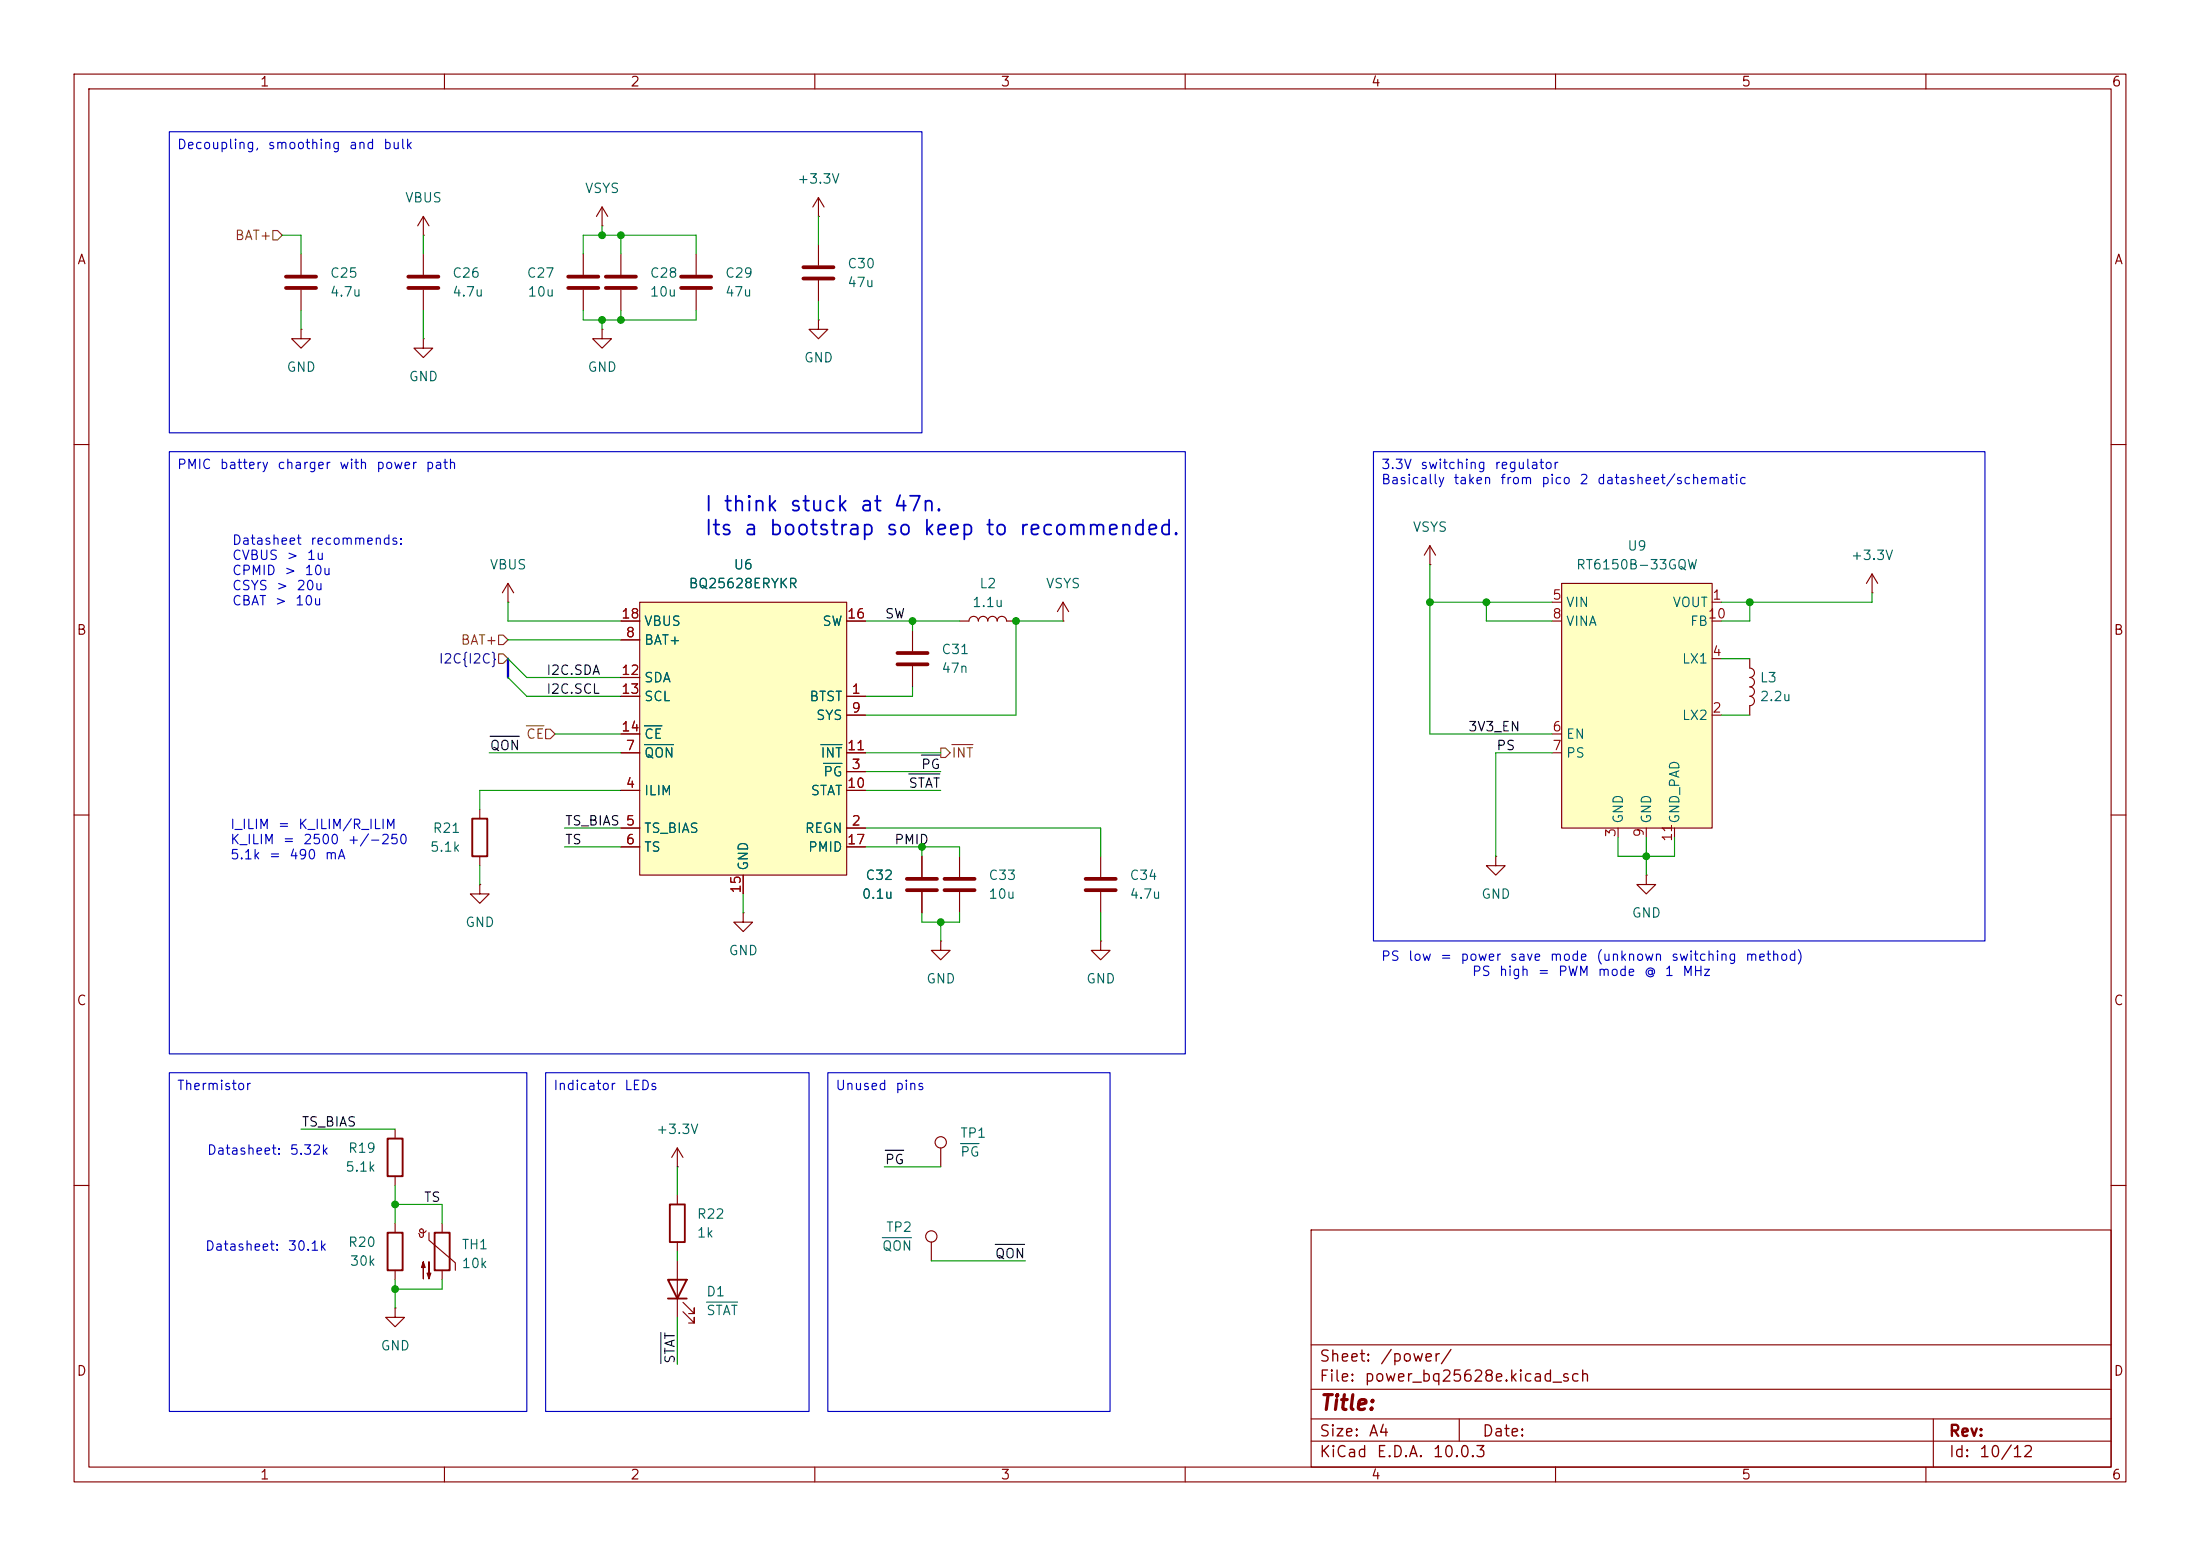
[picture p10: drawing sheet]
<svg xmlns="http://www.w3.org/2000/svg" width="297mm" height="210mm" viewBox="0 0 297 210" stroke-linecap="round" stroke-linejoin="round" font-family="sans-serif">
<g fill="none" stroke="#840000" stroke-width=".15">
<path d="M10 10h277v190h-277zM12 12h273v186h-273zM60 10v2M110 10v2M160 10v2M210 10v2M260 10v2M10 60h2M285 60h2M10 110h2M285 110h2M10 160h2"/>
<path d="M177 166h108v32h-108zM285 160h2M60 198v2M110 198v2M160 198v2M177 194.5h108M177 191.5h108M177 187.5h108M177 181.5h108M197 191.5v3M210 198v2M260 198v2"/>
<path d="M261 191.5v6.5"/>
</g>
<path d="M86.4 81.3h27.9v36.8h-27.9z" fill="#ffffc2"/>
<g fill="none" stroke="#840000" stroke-width=".15">
<path d="M110.5 29.2h.1M110.5 26.7l-.8 1.2M110.5 26.7l.8 1.2M110.5 26.7v2.5M68.6 78.7l-.8 1.3M68.6 78.7l.7 1.3M68.6 78.7v2.6M68.6 81.3h.1M83.8 94h2.6M83.8 86.4h2.6M83.8 91.4h2.6M83.8 99.1h2.6"/>
<path d="M83.8 83.8h2.6M86.4 81.3h27.9v36.8h-27.9zM114.3 94h2.5M114.3 96.5h2.5M114.3 83.8h2.5M123.2 85.1v2.8M123.2 89.9v2.8M129.5 83.8h1.3a.64 .64 0 0 1 .6-.6 .64 .64 0 0 1 .7 .6 .64 .64 0 0 1 .6-.6 .64 .64 0 0 1 .6 .6 .64 .64 0 0 1 .7-.6 .64 .64 0 0 1 .6 .6 .64 .64 0 0 1 .7-.6 .64 .64 0 0 1 .6 .6h1.3M143.5 83.8h.1M143.5 81.3l-.8 1.3M143.5 81.3l.8 1.3M143.5 81.3v2.5"/>
<path d="M64.8 119.4v1.3h1.2l-1.2 1.2-1.3-1.2h1.3M64.8 119.4h.1M64.8 109.2v1.3M64.8 115.6v1.2M83.8 111.8h2.6M83.8 106.7h2.6M83.8 114.3h2.6M83.8 101.6h2.6M100.3 118.1v2.6M114.3 111.8h2.5M114.3 104.1h2.5M114.3 106.7h2.5"/>
<path d="M114.3 114.3h2.5M114.3 101.6h2.5M124.5 115.6v2.8M129.5 115.6v2.8M148.6 115.6v2.8M222.2 118.1v1.3h1.3l-1.3 1.3-1.2-1.3h1.2M222.2 118.1h.1M100.3 123.2v1.3h1.3l-1.3 1.2-1.2-1.2h1.2M100.3 123.2h.1M124.5 120.4v2.8M127 127v1.3h1.3l-1.3 1.2-1.3-1.2h1.3M127 127h.1"/>
<path d="M129.5 120.4v2.8M148.6 127v1.3h1.3l-1.3 1.2-1.3-1.2h1.3M148.6 127h.1M148.6 120.4v2.8M127 154.9v2.6M53.3 165.1v1.3M53.3 171.5v1.2M56.6 166.1l.1-.2h.2h.2l.1 .2M56.6 166.1l.1 .2 .2 .1M57.1 166.1v.7l-.1 .2-.3-.1-.1-.3-.1-.1M57.5 166.1l-.3 .3h-.3M57.9 166.4v1l3.6 3v1.1"/>
<path d="M59.7 165.1v1.3M59.7 171.5v1.2M125.7 167.6v2.6"/>
<circle cx="127" cy="154.2" r=".76"/>
<circle cx="125.7" cy="166.9" r=".76"/>
</g>
<path d="M87 98h2.4M87 100.5h3.9M110.8 100.5h2.9M111.2 103h2.5M129.7 154.3h2.5M119.1 167h4" fill="none" stroke="#006464" stroke-width=".15"/>
<path d="M63.8 110.5h2v5.1h-2zM52.3 166.4h2.1v5.1h-2.1zM58.7 166.4h2v5.1h-2z" fill="none" stroke="#840000" stroke-width=".25"/>
<g fill="#840000" stroke="#840000" stroke-width=".15">
<path d="M57.1 170.3l.3 .8h-.5l.2-.8v2.3z"/>
<path d="M57.9 170.3v2.3l-.2-.8h.5l-.3 .8z"/>
</g>
<path d="M121.2 88.1h4M121.2 89.7h4M122.4 118.6h4.1M127.5 118.6h4.1M146.6 118.6h4M122.4 120.1h4.1M127.5 120.1h4.1M146.6 120.1h4" fill="none" stroke="#840000" stroke-width=".51"/>
<path d="M210.8 78.7h20.3v33.1h-20.3z" fill="#ffffc2"/>
<g fill="none" stroke="#840000" stroke-width=".15">
<path d="M40.6 34.3v2.8M40.6 39.1v2.8M57.1 31.8h.1M57.1 29.2v2.6M57.1 34.3v2.8M57.1 39.1v2.8M57.1 29.2l-.7 1.3M57.1 29.2l.8 1.3M78.7 34.3v2.8M78.7 39.1v2.8M81.3 30.5h.1M81.3 27.9l-.8 1.3"/>
<path d="M81.3 27.9l.7 1.3M81.3 27.9v2.6M83.8 34.3v2.8M83.8 39.1v2.8M94 34.3v2.8M94 39.1v2.8M110.5 33v2.8M110.5 37.8v2.8M40.6 44.5v1.2h1.3l-1.3 1.3-1.2-1.3h1.2M40.6 44.5h.1M57.1 45.7v1.3h1.3l-1.3 1.3-1.2-1.3h1.2M57.1 45.7h.1"/>
<path d="M81.3 44.5v1.2h1.2l-1.2 1.3-1.3-1.3h1.3M81.3 44.5h.1M110.5 43.2v1.3h1.3l-1.3 1.2-1.3-1.2h1.3M110.5 43.2h.1M193 76.2h.1M193 73.7l-.7 1.2M193 73.7l.8 1.2M193 73.7v2.5M210.8 78.7h20.3v33.1h-20.3zM252.7 77.5l-.7 1.2M252.7 77.5l.8 1.2M252.7 77.5v2.5"/>
<path d="M83.8 99.1h2.6M83.8 83.8h2.6M83.8 94h2.6M83.8 86.4h2.6M83.8 91.4h2.6M114.3 96.5h2.5M114.3 83.8h2.5M114.3 94h2.5M209.5 81.3h1.3M209.5 99.1h1.3M209.5 83.8h1.3M231.1 81.3h1.3"/>
<path d="M231.1 96.5h1.3M231.1 88.9h1.3M231.1 83.8h1.3M236.2 88.9v1.3a.63 .63 0 0 1 .6 .6 .63 .63 0 0 1-.6 .6 .64 .64 0 0 1 .6 .7 .64 .64 0 0 1-.6 .6 .64 .64 0 0 1 .6 .6 .64 .64 0 0 1-.6 .7M236.2 94a.63 .63 0 0 1 .6 .6 .63 .63 0 0 1-.6 .6v1.3M252.7 80h.1M83.8 101.6h2.6M83.8 111.8h2.6M83.8 106.7h2.6M83.8 114.3h2.6M100.3 118.1v2.6M114.3 101.6h2.5"/>
<path d="M114.3 111.8h2.5M114.3 104.1h2.5M114.3 106.7h2.5M114.3 114.3h2.5M124.5 115.6v2.8M201.9 115.6v1.2h1.3l-1.3 1.3-1.2-1.3h1.2M201.9 115.6h.1M209.5 101.6h1.3M218.4 111.8v1.2M222.2 111.8v1.2M226.1 111.8v1.2M124.5 120.4v2.8"/>
<path d="M53.3 152.4v1.3M53.3 158.8v1.2M91.4 157.5h.1M91.4 154.9v2.6M91.4 154.9l-.7 1.3M91.4 154.9l.8 1.3M53.3 176.5v1.3h1.3l-1.3 1.3-1.2-1.3h1.2M53.3 176.5h.1M91.4 161.3v1.3M91.4 167.6v1.3M91.4 170.2v7.6M92.2 177l1.5 1.6v-.8v.8h-.7"/>
<path d="M92.2 175.8l1.5 1.5v-.8v.8h-.7"/>
</g>
<path d="M38.6 37.3h4.1M38.6 38.9h4.1M55.1 37.3h4.1M55.1 38.9h4.1M76.7 37.3h4.1M76.7 38.9h4.1M81.8 37.3h4.1M81.8 38.9h4.1M91.9 37.3h4.1M91.9 38.9h4.1M108.5 36.1h4M108.5 37.6h4" fill="none" stroke="#840000" stroke-width=".51"/>
<path d="M52.3 153.7h2.1v5.1h-2.1zM90.2 172.7h2.5l-1.3 2.6zM90.2 175.3h2.5M90.4 162.6h2.1v5h-2.1z" fill="none" stroke="#840000" stroke-width=".25"/>
<path d="M87 98h2.4M87 100.5h3.9M110.8 100.5h2.9M111.2 103h2.5M95.4 175.7h4.2" fill="none" stroke="#006464" stroke-width=".15"/>
<path d="M36.8 31.1h.7l.6 .7-.6 .6h-.7zM67.3 88.3h.6l.7 .6-.7 .6h-.6zM67.3 85.7h.6l.7 .7-.7 .6h-.6zM71.1 98h2.3M73.7 98.4h.6l.6 .7-.6 .6h-.6zM127 101h.6l.7 .6-.7 .6h-.6zM128.5 100.5h2.9" fill="none" stroke="#725600" stroke-width=".15"/>
<path d="M66.2 99.4h3.9M122.7 104.5h4.2M124.4 101.9h2.5M119.5 155.3h2.5M89.2 179.8v4.2M134.4 168h3.9" fill="none" stroke="#0f0f0f" stroke-width=".15"/>
<path d="M68.6 88.9v2.5" fill="none" stroke="#000084" stroke-width=".3"/>
<g fill="none" stroke="#009600" stroke-width=".15">
<path d="M38.1 31.8h2.5v2.5M57.1 31.8v2.5M78.7 34.3v-2.5h15.3v2.5M81.3 30.5v1.3M83.8 31.8v2.5M110.5 29.2v3.8M40.6 41.9v2.6M57.1 41.9v3.8M78.7 41.9v1.3h15.3v-1.3M81.3 43.2v1.3M83.8 41.9v1.3M110.5 40.6v2.6"/>
<path d="M193 76.2v22.9h16.5M68.6 91.4l2.5 2.6h12.7M68.6 88.9l2.5 2.5h12.7M68.6 86.4h15.2M68.6 81.3v2.5h15.2M74.9 99.1h8.9M116.8 83.8h12.7M123.2 92.7v1.3h-6.4M123.2 83.8v1.3M143.5 83.8h-6.3v12.7h-20.4M193 81.3h16.5M200.7 81.3v2.5h8.8"/>
<path d="M232.4 88.9h3.8M232.4 96.5h3.8M236.2 81.3v2.5h-3.8M252.7 80v1.3h-20.3M64.8 116.8v2.6M66 101.6h17.8M76.2 111.8h7.6M76.2 114.3h7.6M83.8 106.7h-19v2.5M116.8 101.6h10.2M116.8 111.8h31.8v3.8M116.8 106.7h10.2"/>
<path d="M116.8 114.3h12.7v1.3M116.8 104.1h10.2M124.5 114.3v1.3M209.5 101.6h-7.6v14M218.4 113v2.6h7.7v-2.6M222.2 113v5.1M100.3 120.7v2.5M124.5 123.2v1.3h5v-1.3M127 124.5v2.5M148.6 123.2v3.8M40.6 152.4h12.7M91.4 157.5v3.8"/>
<path d="M119.4 157.5h7.6M53.3 160v5.1M53.3 172.7v3.8M53.3 162.6h6.4v2.5M59.7 172.7v1.3h-6.4M91.4 168.9v1.3M91.4 177.8v6.4M125.7 170.2h12.7"/>
</g>
<path d="M22.9 17.8h101.6v40.6h-101.6zM22.9 61h137.1v81.2h-137.1zM185.4 61h82.6v66h-82.6zM22.9 144.8h48.2v45.7h-48.2zM73.7 144.8h35.5v45.7h-35.5zM111.8 144.8h38.1v45.7h-38.1z" fill="none" stroke="#0000c2" stroke-width=".15"/>
<g fill="#009600" stroke="#009600" stroke-width=".14">
<circle cx="53.3" cy="174" r=".46"/>
<circle cx="53.3" cy="162.6" r=".46"/>
<circle cx="222.2" cy="115.6" r=".46"/>
<circle cx="236.2" cy="81.3" r=".46"/>
<circle cx="193" cy="81.3" r=".46"/>
<circle cx="200.7" cy="81.3" r=".46"/>
<circle cx="137.2" cy="83.8" r=".46"/>
<circle cx="123.2" cy="83.8" r=".46"/>
<circle cx="81.3" cy="31.8" r=".46"/>
<circle cx="83.8" cy="31.8" r=".46"/>
<circle cx="127" cy="124.5" r=".46"/>
<circle cx="81.3" cy="43.2" r=".46"/>
<circle cx="124.5" cy="114.3" r=".46"/>
<circle cx="83.8" cy="43.2" r=".46"/>
</g>
<g font-size="2" fill="#0000c2">
<text x="95" y="69.5">I think stuck at 47n.</text>
<text x="95" y="72.7">Its a bootstrap so keep to recommended.</text>
</g>
<text font-size="2" fill="#840000" x="178" y="190.8">Title:</text>
<g font-size="1.5" fill="#840000">
<text x="178" y="184.2">Sheet:</text>
<text x="186.2" y="184.2">/power/</text>
<text x="178" y="186.9">File:</text>
<text x="184.1" y="186.9">power_bq25628e.kicad_sch</text>
<text x="178" y="197.1">KiCad</text>
<text x="178" y="194.3">Size:</text>
<text x="184.7" y="194.3">A4</text>
<text x="185.7" y="197.1">E.D.A.</text>
<text x="193.3" y="197.1">10.0.3</text>
<text x="200" y="194.3">Date:</text>
<text x="263" y="194.3">Rev:</text>
<text x="263" y="197.1">Id:</text>
<text x="267.1" y="197.1">10/12</text>
</g>
<g font-size="1.3" fill="#840000">
<text x="35" y="12">1</text>
<text x="85" y="12">2</text>
<text x="135" y="12">3</text>
<text x="185" y="12">4</text>
<text x="235" y="12">5</text>
<text x="285" y="12">6</text>
<text x="10.3" y="36">A</text>
<text x="285.3" y="36">A</text>
<text x="10.3" y="86">B</text>
<text x="285.3" y="86">B</text>
<text x="10.3" y="136">C</text>
<text x="285.3" y="136">C</text>
<text x="10.3" y="186">D</text>
<text x="285.3" y="186">D</text>
<text x="35" y="200">1</text>
<text x="85" y="200">2</text>
<text x="135" y="200">3</text>
<text x="185" y="200">4</text>
<text x="235" y="200">5</text>
<text x="285" y="200">6</text>
</g>
<g font-size="1.3" fill="#0000c2">
<text x="23.8" y="20.4">Decoupling,</text>
<text x="36.1" y="20.4">smoothing</text>
<text x="47" y="20.4">and</text>
<text x="51.6" y="20.4">bulk</text>
<text x="23.8" y="63.6">PMIC</text>
<text x="29.6" y="63.6">battery</text>
<text x="37.3" y="63.6">charger</text>
<text x="45.7" y="63.6">with</text>
<text x="50.7" y="63.6">power</text>
<text x="57.4" y="63.6">path</text>
<text x="186.4" y="63.6">3.3V</text>
<text x="186.4" y="65.7">Basically</text>
<text x="191.7" y="63.6">switching</text>
<text x="196.1" y="65.7">taken</text>
<text x="201.7" y="63.6">regulator</text>
<text x="202.4" y="65.7">from</text>
<text x="208" y="65.7">pico</text>
<text x="213.1" y="65.7">2</text>
<text x="215.5" y="65.7">datasheet/schematic</text>
<text x="31.2" y="73.8">Datasheet</text>
<text x="31.2" y="75.9">CVBUS</text>
<text x="31.2" y="77.9">CPMID</text>
<text x="38.3" y="77.9">&gt;</text>
<text x="38.6" y="75.9">&gt;</text>
<text x="41" y="77.9">10u</text>
<text x="41.3" y="75.9">1u</text>
<text x="41.8" y="73.8">recommends:</text>
<text x="31.2" y="80">CSYS</text>
<text x="31.2" y="82">CBAT</text>
<text x="37" y="82">&gt;</text>
<text x="37.2" y="80">&gt;</text>
<text x="39.8" y="82">10u</text>
<text x="39.9" y="80">20u</text>
<text x="31" y="112.2">I_ILIM</text>
<text x="37.4" y="112.2">=</text>
<text x="40.2" y="112.2">K_ILIM/R_ILIM</text>
<text x="31" y="114.3">K_ILIM</text>
<text x="31" y="116.3">5.1k</text>
<text x="36.2" y="116.3">=</text>
<text x="38.1" y="114.3">=</text>
<text x="39" y="116.3">490</text>
<text x="40.8" y="114.3">2500</text>
<text x="43.8" y="116.3">mA</text>
<text x="46.8" y="114.3">+/-250</text>
<text x="186.4" y="130">PS</text>
<text x="190" y="130">low</text>
<text x="194.3" y="130">=</text>
<text x="197.1" y="130">power</text>
<text x="203.7" y="130">save</text>
<text x="209.1" y="130">mode</text>
<text x="215.4" y="130">(unknown</text>
<text x="225.5" y="130">switching</text>
<text x="235.5" y="130">method)</text>
<text x="198.6" y="132">PS</text>
<text x="202.3" y="132">high</text>
<text x="207.5" y="132">=</text>
<text x="210.2" y="132">PWM</text>
<text x="215.6" y="132">mode</text>
<text x="221.8" y="132">@</text>
<text x="224.6" y="132">1</text>
<text x="227" y="132">MHz</text>
<text x="23.8" y="147.4">Thermistor</text>
<text x="74.6" y="147.4">Indicator</text>
<text x="84.2" y="147.4">LEDs</text>
<text x="112.7" y="147.4">Unused</text>
<text x="120.8" y="147.4">pins</text>
<text x="27.9" y="156.2">Datasheet:</text>
<text x="39" y="156.2">5.32k</text>
<text x="27.6" y="169.1">Datasheet:</text>
<text x="38.8" y="169.1">30.1k</text>
</g>
<g font-size="1.3" fill="#006464">
<text x="54.6" y="27.6">VBUS</text>
<text x="78.9" y="26.4">VSYS</text>
<text x="107.5" y="25.1">+3.3V</text>
<text x="44.5" y="37.8">C25</text>
<text x="44.5" y="40.3">4.7u</text>
<text x="61" y="37.8">C26</text>
<text x="61" y="40.3">4.7u</text>
<text x="71" y="37.8">C27</text>
<text x="71.1" y="40.3">10u</text>
<text x="87.6" y="37.8">C28</text>
<text x="87.6" y="40.3">10u</text>
<text x="97.8" y="37.8">C29</text>
<text x="97.8" y="40.3">47u</text>
<text x="114.3" y="36.5">C30</text>
<text x="114.3" y="39.1">47u</text>
<text x="38.6" y="50.5">GND</text>
<text x="55.1" y="51.8">GND</text>
<text x="79.2" y="50.5">GND</text>
<text x="108.5" y="49.2">GND</text>
<text x="66" y="77.2">VBUS</text>
<text x="99" y="77.2">U6</text>
<text x="190.6" y="72.1">VSYS</text>
<text x="212.7" y="77.2">RT6150B-33GQW</text>
<text x="219.6" y="74.6">U9</text>
<text x="249.8" y="75.9">+3.3V</text>
<text x="92.9" y="79.7">BQ25628ERYKR</text>
<text x="131.2" y="82.3">1.1u</text>
<text x="132.1" y="79.7">L2</text>
<text x="141.1" y="79.7">VSYS</text>
<text x="211.3" y="82.3">VIN</text>
<text x="225.7" y="82.3">VOUT</text>
<text x="86.9" y="87.3">BAT+</text>
<text x="86.9" y="84.8">VBUS</text>
<text x="110.9" y="84.8">SW</text>
<text x="127" y="88.6">C31</text>
<text x="211.3" y="84.8">VINA</text>
<text x="227" y="89.9">LX1</text>
<text x="228.1" y="84.8">FB</text>
<text x="86.9" y="92.4">SDA</text>
<text x="86.9" y="95">SCL</text>
<text x="109.2" y="95">BTST</text>
<text x="127" y="91.1">47n</text>
<text x="237.5" y="92.4">L3</text>
<text x="237.5" y="95">2.2u</text>
<text x="86.9" y="100">CE</text>
<text x="110.1" y="97.5">SYS</text>
<text x="211.3" y="100">EN</text>
<text x="227" y="97.5">LX2</text>
<text x="86.9" y="107.7">ILIM</text>
<text x="86.9" y="102.6">QON</text>
<text x="109.4" y="107.7">STAT</text>
<text x="110.7" y="102.6">INT</text>
<text x="111" y="105.1">PG</text>
<text x="211.3" y="102.6">PS</text>
<text x="58.3" y="112.7">R21</text>
<text x="86.9" y="112.7">TS_BIAS</text>
<text x="108.6" y="112.7">REGN</text>
<text x="219.4" y="111.3" transform="rotate(-90 219.4 111.3)">GND</text>
<text x="223.2" y="111.3" transform="rotate(-90 223.2 111.3)">GND</text>
<text x="227" y="111.3" transform="rotate(-90 227 111.3)">GND_PAD</text>
<text x="58" y="115.3">5.1k</text>
<text x="86.9" y="115.3">TS</text>
<text x="101.3" y="117.6" transform="rotate(-90 101.3 117.6)">GND</text>
<text x="109" y="115.3">PMID</text>
<text x="116.7" y="119.1">C32</text>
<text x="133.4" y="119.1">C33</text>
<text x="152.4" y="119.1">C34</text>
<text x="62.7" y="125.4">GND</text>
<text x="116.3" y="121.6">0.1u</text>
<text x="133.4" y="121.6">10u</text>
<text x="152.4" y="121.6">4.7u</text>
<text x="199.9" y="121.6">GND</text>
<text x="220.2" y="124.2">GND</text>
<text x="98.3" y="129.2">GND</text>
<text x="125" y="133.1">GND</text>
<text x="146.6" y="133.1">GND</text>
<text x="46.9" y="155.9">R19</text>
<text x="88.5" y="153.4">+3.3V</text>
<text x="129.5" y="153.9">TP1</text>
<text x="46.5" y="158.5">5.1k</text>
<text x="129.5" y="156.4">PG</text>
<text x="94" y="164.8">R22</text>
<text x="94" y="167.3">1k</text>
<text x="119.5" y="166.6">TP2</text>
<text x="46.9" y="168.6">R20</text>
<text x="47.1" y="171.2">30k</text>
<text x="62.2" y="171.5">10k</text>
<text x="62.2" y="168.9">TH1</text>
<text x="119" y="169.1">QON</text>
<text x="95.3" y="175.3">D1</text>
<text x="95.3" y="177.8">STAT</text>
<text x="51.3" y="182.6">GND</text>
</g>
<g font-size="1.3" fill="#725600">
<text x="31.6" y="32.7">BAT+</text>
<text x="62.1" y="87.3">BAT+</text>
<text x="70.9" y="100">CE</text>
<text x="128.4" y="102.6">INT</text>
</g>
<g font-size="1.3" fill="#a90000">
<text x="83.8" y="83.8">18</text>
<text x="114.3" y="83.8">16</text>
<text x="209.5" y="81.3">5</text>
<text x="209.5" y="83.8">8</text>
<text x="230.5" y="83.8">10</text>
<text x="231.1" y="81.3">1</text>
<text x="84.4" y="86.3">8</text>
<text x="231.1" y="88.9">4</text>
<text x="83.8" y="91.4">12</text>
<text x="83.8" y="94">13</text>
<text x="114.9" y="94">1</text>
<text x="83.8" y="99">14</text>
<text x="84.4" y="101.6">7</text>
<text x="114.3" y="101.6">11</text>
<text x="114.9" y="96.5">9</text>
<text x="209.5" y="99">6</text>
<text x="209.5" y="101.6">7</text>
<text x="231.1" y="96.5">2</text>
<text x="84.4" y="106.7">4</text>
<text x="114.3" y="106.7">10</text>
<text x="114.9" y="104.1">3</text>
<text x="84.4" y="111.7">5</text>
<text x="114.9" y="111.7">2</text>
<text x="218.4" y="113.1" transform="rotate(-90 218.4 113.1)">3</text>
<text x="222.2" y="113.1" transform="rotate(-90 222.2 113.1)">9</text>
<text x="226" y="113.7" transform="rotate(-90 226 113.7)">11</text>
<text x="84.4" y="114.3">6</text>
<text x="114.3" y="114.3">17</text>
<text x="100.3" y="120.7" transform="rotate(-90 100.3 120.7)">15</text>
</g>
<g font-size="1.3" fill="#0f0f0f">
<text x="119.4" y="83.8">SW</text>
<text x="73.7" y="93.9">I2C.SCL</text>
<text x="73.7" y="91.4">I2C.SDA</text>
<text x="66" y="101.6">QON</text>
<text x="198.1" y="99">3V3_EN</text>
<text x="201.9" y="101.6">PS</text>
<text x="122.6" y="106.6">STAT</text>
<text x="124.3" y="104.1">PG</text>
<text x="76.2" y="111.7">TS_BIAS 5</text>
<text x="76.2" y="114.3">TS</text>
<text x="120.6" y="114.3">PMID</text>
<text x="40.6" y="152.4">TS_BIAS</text>
<text x="119.4" y="157.4">PG</text>
<text x="57.1" y="162.5">TS</text>
<text x="134.2" y="170.1">QON</text>
<text x="91.4" y="184.2" transform="rotate(-90 91.4 184.2)">STAT</text>
</g>
<text font-size="1.3" fill="#000084" x="59.1" y="89.9">I2C{I2C}</text>
</svg>
